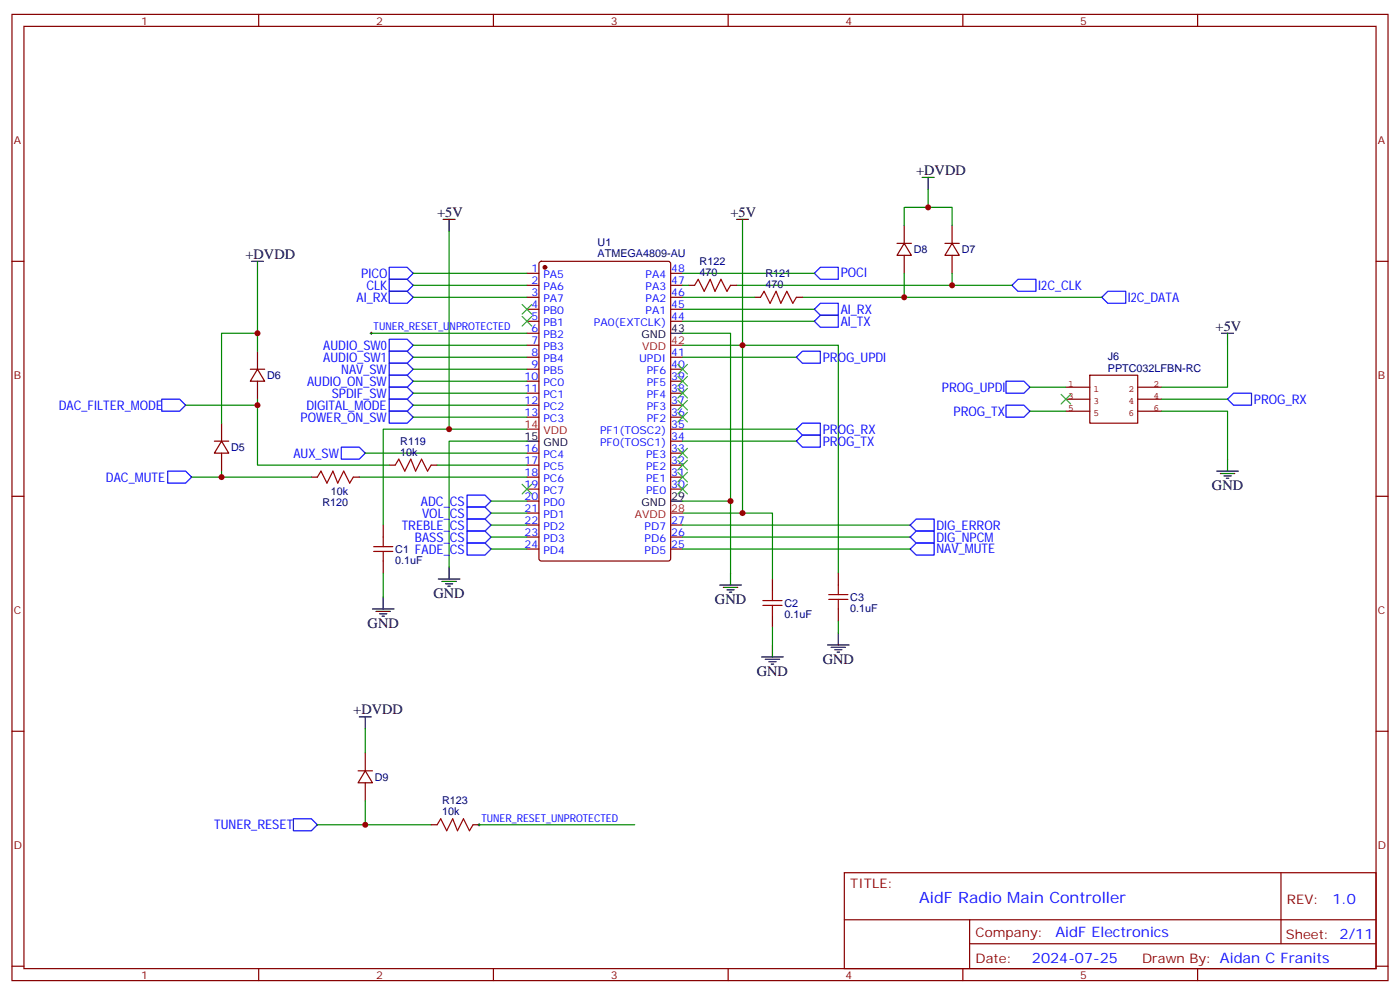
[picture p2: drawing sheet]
<svg xmlns="http://www.w3.org/2000/svg" width="412mm" height="293mm" viewBox="0 0 412 293" stroke-linecap="round" stroke-linejoin="round" font-family="sans-serif">
<g fill="none" stroke="#870000" stroke-width=".35">
<path d="M3.5 4.2h405.4v284.4h-405.4zM7.1 7.8h398.2v277.2h-398.2zM76.2 4.2v3.6M145.3 4.2v3.6M214.5 4.2v3.6M283.6 4.2v3.6M352.8 4.2v3.6M3.5 76.9h3.6M159 77.1l.5-.2h37.3l.7 .4 .1 87.1-.5 .6-37.6 .1-.7-.5-.1-87zM264.2 71.6h4.3M266.3 71.6l2.2 3.5h-4.3zM266.3 66.3v5.3"/>
<path d="M266.3 75.1v5.3M278.3 71.6h4.3M280.5 71.6l2.1 3.5h-4.3zM280.5 66.3v5.3M280.5 75.1v5.3M405.3 76.9h3.6M155.2 80.4h3.5M155.2 84h3.5M155.2 87.5h3.5M155.2 91h3.5M155.2 94.5h3.5M155.2 98.1h3.5"/>
<path d="M197.6 80.4h3.5M197.6 84h3.5M197.6 87.5h3.5M197.6 91h3.5M197.6 94.5h3.5M202.8 84h1.8M215.2 84h1.8M222.2 87.5h1.8M234.6 87.5h1.8M73.7 108.7h4.3M75.8 108.7l2.2 3.5h-4.3zM75.8 103.4v5.3"/>
<path d="M75.8 112.2v5.3M155.2 101.6h3.5M155.2 105.1h3.5M155.2 108.7h3.5M155.2 112.2h3.5M155.2 115.7h3.5M155.2 119.2h3.5M197.6 105.1h3.5M197.6 108.7h3.5M197.6 112.2h3.5M197.6 115.7h3.5M197.6 119.2h3.5"/>
<path d="M63.1 129.8h4.3M65.3 129.8l2.1 3.5h-4.3zM65.3 124.5v5.3M65.3 133.3v5.3M114.7 136.9h1.7M127 136.9h1.8M155.2 122.8h3.5M155.2 133.3h3.5M155.2 136.9h3.5M197.6 122.8h3.5M197.6 133.3h3.5M197.6 136.9h3.5"/>
<path d="M197.6 129.8h3.5M197.6 126.3h3.5M3.5 146.1h3.6M91.7 140.4h1.8M104.1 140.4h1.7M112.9 154.5v3.5M155.2 140.4h3.5M155.2 143.9h3.5M155.2 147.5h3.5M155.2 151h3.5M155.2 154.5h3.5M155.2 158h3.5"/>
<path d="M197.6 140.4h3.5M197.6 143.9h3.5M197.6 154.5h3.5M197.6 158h3.5M405.3 146.1h3.6M112.9 165.1v3.5M155.2 161.6h3.5M197.6 161.6h3.5M227.5 170.4v3.5M246.9 168.6v3.6M246.9 179.2v3.5M227.5 181v3.5"/>
<path d="M3.5 215.2h3.6M405.3 215.2h3.6M105.5 226.8h4.2M107.6 226.8l2.1 3.6h-4.2zM107.6 221.5v5.3M107.6 230.4v5.3M127 242.7h1.8M139.3 242.7h1.8M248.7 256.8h156.6v28.2h-156.6zM377.3 256.8v20.9M248.7 270.7h156.5M285.6 277.7h119.6"/>
<path d="M285.6 270.7v14.1M3.5 284.3h3.6M76.2 285v3.6M145.3 285v3.6M214.5 285v3.6M283.6 285v3.6M352.8 285v3.6M405.3 284.3h3.6"/>
</g>
<circle cx="160.5" cy="78.7" r=".53" fill="#870000" stroke="#870000" stroke-width=".35"/>
<path d="M197.6 101.6h3.5M155.2 126.3h3.5M197.6 151h3.5" fill="none" stroke="#f00" stroke-width=".35"/>
<g fill="none" stroke="#000" stroke-width=".35">
<path d="M271.6 52.2h3.6M273.4 52.2v3.5M74.1 76.9h3.5M75.8 76.9v3.5M130.5 64.6h3.6M132.3 64.6v3.5M217 64.6h3.5M218.7 64.6v3.5M197.6 98.1h3.5M359.8 98.1h3.6M361.6 98.1v3.5M155.2 129.8h3.5"/>
<path d="M358.4 138.6h6.4M359.5 139.3h4.2M361.6 135.1v3.5M197.6 147.5h3.5M360.5 140.1h2.2M361.2 140.8h.7M109.7 179.2h6.4M110.8 179.9h4.2M112.9 175.7v3.5M129.1 170.4h6.4M130.2 171.1h4.2M131.2 171.8h2.1"/>
<path d="M131.9 172.5h.7M132.3 166.9v3.5M212 172.2h6.4M213.1 172.9h4.2M214.1 173.6h2.2M214.8 174.3h.7M215.2 168.6v3.6M111.8 180.6h2.1M112.5 181.3h.7M224.4 193.3h6.3M225.4 194h4.3M226.5 194.7h2.1"/>
<path d="M227.2 195.4h.7M227.5 189.8v3.5M243.8 189.8h6.3M244.8 190.5h4.3M245.9 191.2h2.1M246.6 191.9h.7M246.9 186.3v3.5M105.8 211h3.6M107.6 211v3.5"/>
</g>
<g fill="none" stroke="#008700" stroke-width=".35">
<path d="M273.4 55.7v5.3h-7.1v5.3M132.3 68.1v58.2h22.9M218.7 68.1v33.5h-17.6M273.4 61h7.1v5.3M75.8 98.1h-10.5v26.4M75.8 80.4v23M109.4 98.1h45.8M121.7 87.5h33.5M121.7 84h33.5M121.7 80.4h33.5M201.1 98.1h14.1v70.5M201.1 87.5h21.1"/>
<path d="M201.1 84h1.7M201.1 80.4h38.8M201.1 91h38.8M201.1 94.5h38.8M217 84h81.1M236.4 87.5h88.2M266.3 80.4v7.1M280.5 80.4v3.6M54.7 119.2h21.1v17.7h38.9M75.8 117.5v1.7M121.7 105.1h33.5M121.7 101.6h33.5"/>
<path d="M121.7 108.7h33.5M121.7 112.2h33.5M121.7 115.7h33.5M121.7 119.2h33.5M201.1 105.1h33.5M303.4 113.9h10.6M342.2 117.5h19.4M361.6 101.6v12.3h-19.4M65.3 138.6v1.8M107.6 133.3h47.6M121.7 122.8h33.5M128.8 136.9h26.4"/>
<path d="M132.3 126.3h-19.4v28.2M155.2 129.8h-22.9v37.1M201.1 126.3h33.5M201.1 129.8h33.5M303.4 121h10.6M342.2 121h19.4v14.1M56.4 140.4h35.3M105.8 140.4h49.4M144.6 147.5h10.6M144.6 151h10.6M144.6 154.5h10.6M144.6 158h10.6"/>
<path d="M201.1 151h17.6v-49.4h28.2v67M201.1 147.5h14.1M201.1 154.5h67M201.1 158h67M218.7 151h8.8v19.4M112.9 168.6v7.1M144.6 161.6h10.6M201.1 161.6h67M227.5 184.5v5.3M246.9 182.7v3.6M107.6 214.5v7M107.6 235.7v7"/>
<path d="M93.5 242.7h33.5M141.1 242.7h45.9"/>
</g>
<g fill="none" stroke="#a10000" stroke-width=".35">
<path d="M204.6 84l1.1-1.8 1.7 3.5 1.8-3.5 1.4 3.5 1.8-3.5 1.7 3.5 1.1-1.7M224 87.5l1.1-1.8 1.7 3.6 1.8-3.6 1.4 3.6 1.8-3.6 1.7 3.6 1.1-1.8M116.4 136.9l1.1-1.8 1.7 3.5 1.8-3.5 1.4 3.5 1.8-3.5 1.7 3.5 1.1-1.7M93.5 140.4l1-1.8 1.8 3.6 1.8-3.6 1.4 3.6 1.7-3.6 1.8 3.6 1.1-1.8M112.9 158v2.9M110.1 162.3h5.6M110.1 160.9h5.6M112.9 162.3v2.8M224.7 178.2h5.7M224.7 176.7h5.7M227.5 173.9v2.8M227.5 178.2v2.8"/>
<path d="M244.1 176.4h5.7M244.1 175h5.7M246.9 172.2v2.8M246.9 176.4v2.8M128.8 242.7l1-1.8 1.8 3.6 1.7-3.6 1.5 3.6 1.7-3.6 1.8 3.6 1-1.8"/>
</g>
<g fill="none" stroke="#00f" stroke-width=".35">
<path d="M114.7 78.7h5.2l1.8 1.7-1.8 1.8h-5.2zM241.7 78.7h5.2v3.5h-5.2l-1.8-1.8zM114.7 82.2h5.2l1.8 1.8-1.8 1.7h-5.2zM114.7 85.7h5.2l1.8 1.8-1.8 1.8h-5.2zM114.7 99.8h5.2l1.8 1.8-1.8 1.8h-5.2zM241.7 92.8h5.2v3.5h-5.2l-1.8-1.8zM241.7 89.3h5.2v3.5h-5.2l-1.8-1.8zM299.9 82.2h5.3v3.5h-5.3l-1.8-1.7zM326.3 85.7h5.3v3.6h-5.3l-1.7-1.8zM47.6 117.5h5.3l1.8 1.7-1.8 1.8h-5.3zM114.7 103.4h5.2l1.8 1.7-1.8 1.8h-5.2zM114.7 106.9h5.2l1.8 1.8-1.8 1.7h-5.2z"/>
<path d="M114.7 110.4h5.2l1.8 1.8-1.8 1.7h-5.2zM114.7 113.9h5.2l1.8 1.8-1.8 1.8h-5.2zM114.7 117.5h5.2l1.8 1.7-1.8 1.8h-5.2zM236.4 103.4h5.3v3.5h-5.3l-1.8-1.8zM296.3 112.2h5.3l1.8 1.7-1.8 1.8h-5.3zM296.3 119.2h5.3l1.8 1.8-1.8 1.8h-5.3zM363.4 115.7h5.3v3.5h-5.3l-1.8-1.7zM49.4 138.6h5.3l1.7 1.8-1.7 1.8h-5.3zM100.5 131.6h5.3l1.8 1.7-1.8 1.8h-5.3zM114.7 121h5.2l1.8 1.8-1.8 1.7h-5.2zM236.4 124.5h5.3v3.6h-5.3l-1.8-1.8zM236.4 128.1h5.3v3.5h-5.3l-1.8-1.8z"/>
<path d="M137.6 145.7h5.3l1.7 1.8-1.7 1.7h-5.3zM137.6 149.2h5.3l1.7 1.8-1.7 1.8h-5.3zM137.6 152.8h5.3l1.7 1.7-1.7 1.8h-5.3zM137.6 156.3h5.3l1.7 1.7-1.7 1.8h-5.3zM137.6 159.8h5.3l1.7 1.8-1.7 1.7h-5.3zM268.1 158l1.8-1.7h5.3v3.5h-5.3zM268.1 154.5l1.8-1.7h5.3v3.5h-5.3zM268.1 161.6l1.8-1.8h5.3v3.5h-5.3zM86.4 240.9h5.3l1.8 1.8-1.8 1.8h-5.3z"/>
</g>
<g fill="none" stroke="#3c3" stroke-width=".35">
<path d="M153.8 89.6l2.8 2.8M153.8 93.1l2.8 2.9M156.6 89.6l-2.8 2.8M156.6 93.1l-2.8 2.9M199.7 107.2l2.8 2.9M199.7 110.8l2.8 2.8M199.7 114.3l2.8 2.8M199.7 117.8l2.8 2.9M202.5 107.2l-2.8 2.9M202.5 110.8l-2.8 2.8M202.5 114.3l-2.8 2.8M202.5 117.8l-2.8 2.9"/>
<path d="M312.6 116.1l2.8 2.8M315.4 116.1l-2.8 2.8M199.7 121.4l2.8 2.8M199.7 131.9l2.8 2.9M199.7 135.5l2.8 2.8M199.7 139l2.8 2.8M202.5 121.4l-2.8 2.8M202.5 131.9l-2.8 2.9M202.5 135.5l-2.8 2.8M202.5 139l-2.8 2.8M153.8 142.5l2.8 2.8M156.6 142.5l-2.8 2.8"/>
<path d="M199.7 142.5l2.8 2.8M202.5 142.5l-2.8 2.8"/>
</g>
<path d="M314 113.9h7M314 117.5h7M321 110.4h14.1v14.1h-14.1zM335.1 113.9h7.1M335.1 117.5h7.1M314 121h7M335.1 121h7.1" fill="none" stroke="#850000" stroke-width=".35"/>
<path d="M109 98.1h.7M109.4 97.7v.7M140.8 242.7h.7M141.1 242.4v.7" fill="none" stroke="#000" stroke-width=".29"/>
<g fill="#c00">
<circle cx="215.2" cy="147.5" r=".88"/>
<circle cx="218.7" cy="101.6" r=".88"/>
<circle cx="132.3" cy="126.3" r=".88"/>
<circle cx="218.7" cy="151" r=".88"/>
<circle cx="75.8" cy="119.2" r=".88"/>
<circle cx="65.3" cy="140.4" r=".88"/>
<circle cx="75.8" cy="98.1" r=".88"/>
<circle cx="273.4" cy="61" r=".88"/>
<circle cx="266.3" cy="87.5" r=".88"/>
<circle cx="280.5" cy="84" r=".88"/>
<circle cx="107.6" cy="242.7" r=".88"/>
</g>
<text font-size="4.6" fill="#00f" x="270.8" y="265.8">AidF Radio Main Controller</text>
<g font-size="4.2">
<text x="269.9" y="51.5">+DVDD</text>
<text x="128.8" y="63.9">+5V</text>
<text x="215.2" y="63.9">+5V</text>
<text x="72.3" y="76.2">+DVDD</text>
<text x="358.1" y="97.4">+5V</text>
<text x="357" y="144.3">GND</text>
<text x="127.7" y="176">GND</text>
<text x="210.6" y="177.8">GND</text>
<text x="108.3" y="184.9">GND</text>
<text x="242.4" y="195.4">GND</text>
<text x="223" y="199">GND</text>
<text x="104.1" y="210.3">+DVDD</text>
</g>
<g font-size="4.2" fill="#00f">
<text x="392.5" y="266.1">1.0</text>
<text x="310.9" y="275.6">AidF Electronics</text>
<text x="304" y="283.4">2024-07-25</text>
</g>
<g font-size="3.9" fill="#00f">
<text x="106.4" y="81.9">PICO</text>
<text x="247.6" y="81.6">POCI</text>
<text x="105" y="88.9">AI_RX</text>
<text x="107.9" y="85.4">CLK</text>
<text x="305.9" y="85.5">I2C_CLK</text>
<text x="332.2" y="89">I2C_DATA</text>
<text x="247.6" y="95.8">AI_TX</text>
<text x="247.6" y="92.3">AI_RX</text>
<text x="95.2" y="102.9">AUDIO_SW0</text>
<text x="95.2" y="106.5">AUDIO_SW1</text>
<text x="242.4" y="106.4">PROG_UPDI</text>
<text x="90.5" y="113.5">AUDIO_ON_SW</text>
<text x="100.5" y="110">NAV_SW</text>
<text x="97.7" y="117">SPDIF_SW</text>
<text x="277.5" y="115.4">PROG_UPDI</text>
<text x="369.4" y="118.8">PROG_RX</text>
<text x="17.3" y="120.7">DAC_FILTER_MODE</text>
<text x="88.5" y="124.1">POWER_ON_SW</text>
<text x="90.3" y="120.6">DIGITAL_MODE</text>
<text x="280.9" y="122.4">PROG_TX</text>
<text x="242.4" y="127.6">PROG_RX</text>
<text x="242.4" y="131.1">PROG_TX</text>
<text x="86.4" y="134.7">AUX_SW</text>
<text x="31.2" y="141.7">DAC_MUTE</text>
<text x="124" y="148.8">ADC_CS</text>
<text x="118.3" y="155.9">TREBLE_CS</text>
<text x="124.3" y="152.3">VOL_CS</text>
<text x="275.8" y="155.9">DIG_ERROR</text>
<text x="122.2" y="159.4">BASS_CS</text>
<text x="275.9" y="159.4">DIG_NPCM</text>
<text x="122.2" y="162.9">FADE_CS</text>
<text x="275.9" y="162.9">NAV_MUTE</text>
<text x="63.1" y="244">TUNER_RESET</text>
</g>
<g font-size="3.9" fill="#800">
<text x="250.5" y="261.4">TITLE:</text>
<text x="379.1" y="266.1">REV:</text>
<text x="287.4" y="275.6">Company:</text>
<text x="378.7" y="276.2">Sheet: 2/11</text>
<text x="287.4" y="283.3">Date:</text>
<text x="336.4" y="283.4">Drawn By: Aidan C Franits</text>
</g>
<g font-size="3.2" fill="#800">
<text x="41.6" y="7.2">1</text>
<text x="110.8" y="7.2">2</text>
<text x="179.9" y="7.2">3</text>
<text x="249.1" y="7.2">4</text>
<text x="318.2" y="7.2">5</text>
<text x="4.1" y="42.3">A</text>
<text x="405.9" y="42.3">A</text>
<text x="4.1" y="111.5">B</text>
<text x="405.9" y="111.5">B</text>
<text x="4.1" y="180.6">C</text>
<text x="405.9" y="180.6">C</text>
<text x="4.1" y="249.8">D</text>
<text x="405.9" y="249.8">D</text>
<text x="41.6" y="288">1</text>
<text x="110.8" y="288">2</text>
<text x="179.9" y="288">3</text>
<text x="249.1" y="288">4</text>
<text x="318.2" y="288">5</text>
</g>
<g font-size="3.2" fill="#000080">
<text x="176" y="75.7">ATMEGA4809-AU</text>
<text x="176" y="72.4">U1</text>
<text x="206.1" y="77.9">R122</text>
<text x="269.2" y="74.6">D8</text>
<text x="283.3" y="74.6">D7</text>
<text x="206.1" y="81.1">470</text>
<text x="225.5" y="81.5">R121</text>
<text x="225.5" y="84.7">470</text>
<text x="326.3" y="106.1">J6</text>
<text x="78.7" y="111.6">D6</text>
<text x="326.3" y="109.4">PPTC032LFBN-RC</text>
<text x="117.9" y="130.8">R119</text>
<text x="68.1" y="132.8">D5</text>
<text x="117.9" y="134.1">10k</text>
<text x="95" y="148.9">R120</text>
<text x="97.5" y="145.7">10k</text>
<text x="116.4" y="165.9">0.1uF</text>
<text x="116.4" y="162.7">C1</text>
<text x="231.1" y="178.6">C2</text>
<text x="250.5" y="176.8">C3</text>
<text x="231.1" y="181.8">0.1uF</text>
<text x="250.5" y="180">0.1uF</text>
<text x="110.4" y="229.8">D9</text>
<text x="130.2" y="239.9">10k</text>
<text x="130.2" y="236.7">R123</text>
</g>
<g font-size="3.2" fill="#00f">
<text x="156.6" y="80.1">1</text>
<text x="156.6" y="83.6">2</text>
<text x="160.1" y="81.8">PA5</text>
<text x="190.2" y="81.8">PA4</text>
<text x="197.7" y="83.6">47</text>
<text x="197.7" y="80.1">48</text>
<text x="156.6" y="87.1">3</text>
<text x="160.1" y="85.4">PA6</text>
<text x="160.1" y="88.9">PA7</text>
<text x="190.2" y="88.9">PA2</text>
<text x="190.2" y="85.4">PA3</text>
<text x="197.7" y="87.1">46</text>
<text x="156.6" y="90.7">4</text>
<text x="156.6" y="94.2">5</text>
<text x="160.1" y="92.4">PB0</text>
<text x="160.1" y="96">PB1</text>
<text x="175" y="96">PA0(EXTCLK)</text>
<text x="190.2" y="92.4">PA1</text>
<text x="197.7" y="94.2">44</text>
<text x="197.7" y="90.7">45</text>
<text x="110.1" y="97.2">TUNER_RESET_UNPROTECTED</text>
<text x="156.6" y="97.7">6</text>
<text x="156.6" y="101.2">7</text>
<text x="160.1" y="99.5">PB2</text>
<text x="156.6" y="104.8">8</text>
<text x="160.1" y="103">PB3</text>
<text x="160.1" y="106.5">PB4</text>
<text x="188.2" y="106.5">UPDI</text>
<text x="197.7" y="104.8">41</text>
<text x="154.5" y="111.8">10</text>
<text x="156.6" y="108.3">9</text>
<text x="160.1" y="110.1">PB5</text>
<text x="160.1" y="113.6">PC0</text>
<text x="190.5" y="113.6">PF5</text>
<text x="190.5" y="110.1">PF6</text>
<text x="197.7" y="111.8">39</text>
<text x="197.7" y="108.3">40</text>
<text x="154.5" y="115.4">11</text>
<text x="154.5" y="118.9">12</text>
<text x="160.1" y="117.1">PC1</text>
<text x="190.5" y="117.1">PF4</text>
<text x="197.7" y="118.9">37</text>
<text x="197.7" y="115.4">38</text>
<text x="154.5" y="122.4">13</text>
<text x="160.1" y="120.7">PC2</text>
<text x="160.1" y="124.2">PC3</text>
<text x="190.5" y="124.2">PF2</text>
<text x="190.5" y="120.7">PF3</text>
<text x="197.7" y="125.9">35</text>
<text x="197.7" y="122.4">36</text>
<text x="176.8" y="131.2">PF0(TOSC1)</text>
<text x="176.8" y="127.7">PF1(TOSC2)</text>
<text x="197.7" y="129.5">34</text>
<text x="154.5" y="133">16</text>
<text x="154.5" y="136.5">17</text>
<text x="160.1" y="134.8">PC4</text>
<text x="190.3" y="134.8">PE3</text>
<text x="197.7" y="136.5">32</text>
<text x="197.7" y="133">33</text>
<text x="154.5" y="140.1">18</text>
<text x="154.5" y="143.6">19</text>
<text x="160.1" y="138.3">PC5</text>
<text x="160.1" y="141.8">PC6</text>
<text x="190.3" y="141.8">PE1</text>
<text x="190.3" y="138.3">PE2</text>
<text x="197.7" y="143.6">30</text>
<text x="197.7" y="140.1">31</text>
<text x="154.5" y="147.1">20</text>
<text x="160.1" y="145.3">PC7</text>
<text x="160.1" y="148.9">PD0</text>
<text x="190.3" y="145.3">PE0</text>
<text x="154.5" y="150.6">21</text>
<text x="154.5" y="154.2">22</text>
<text x="160.1" y="152.4">PD1</text>
<text x="160.1" y="155.9">PD2</text>
<text x="189.9" y="155.9">PD7</text>
<text x="197.7" y="154.2">27</text>
<text x="154.5" y="157.7">23</text>
<text x="154.5" y="161.2">24</text>
<text x="160.1" y="159.5">PD3</text>
<text x="189.9" y="159.5">PD6</text>
<text x="197.7" y="161.2">25</text>
<text x="197.7" y="157.7">26</text>
<text x="160.1" y="163">PD4</text>
<text x="189.9" y="163">PD5</text>
<text x="141.8" y="241.8">TUNER_RESET_UNPROTECTED</text>
</g>
<g font-size="3.2">
<text x="189" y="99.5">GND</text>
<text x="197.7" y="97.7">43</text>
<text x="154.5" y="129.5">15</text>
<text x="160.1" y="131.2">GND</text>
<text x="189" y="148.9">GND</text>
<text x="197.7" y="147.1">29</text>
</g>
<g font-size="3.2" fill="#f00">
<text x="197.7" y="101.2">42</text>
<text x="189.2" y="103">VDD</text>
<text x="154.5" y="125.9">14</text>
<text x="160.1" y="127.7">VDD</text>
<text x="187" y="152.4">AVDD</text>
<text x="197.7" y="150.6">28</text>
</g>
<g font-size="2.8" fill="#840000">
<text x="314.7" y="113.9">1</text>
<text x="339.8" y="113.9">2</text>
<text x="314.7" y="117.4">3</text>
<text x="322.1" y="115.3">1</text>
<text x="322.1" y="118.8">3</text>
<text x="332.4" y="115.3">2</text>
<text x="332.4" y="118.8">4</text>
<text x="339.8" y="117.4">4</text>
<text x="314.7" y="121">5</text>
<text x="322.1" y="122.3">5</text>
<text x="332.4" y="122.3">6</text>
<text x="339.8" y="121">6</text>
</g>
</svg>
